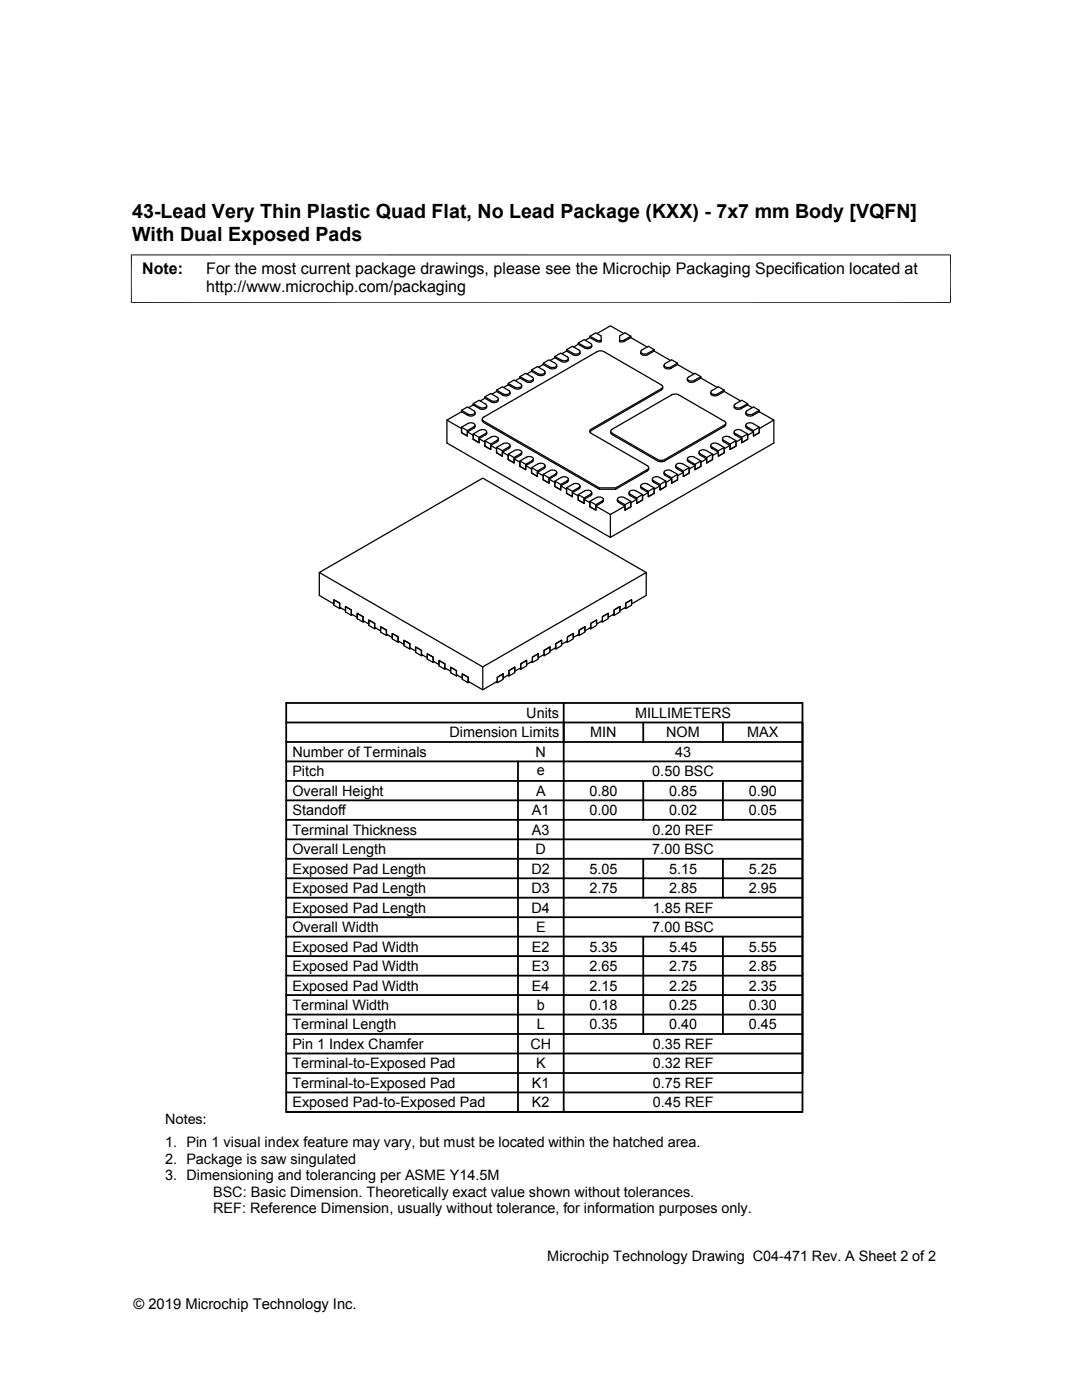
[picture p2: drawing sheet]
<svg xmlns="http://www.w3.org/2000/svg" width="216mm" height="279mm" viewBox="0 0 216 279" stroke-linecap="round" stroke-linejoin="round" font-family="sans-serif">
<g fill="none" stroke="#000" stroke-width=".25">
<path d="M96.8 79.5l1.3 .8a.79 .79 0 0 0 .9 .1 .79 .79 0 0 0 .4-.8M96.8 79.2l1.2 .7a.84 .84 0 0 0 1.4-.4l-1.5-1-1.1 .7v.3M96.8 79.5l-1 .5M99.1 78.1l1.4 .8a.8 .8 0 0 0 .8 .1 .8 .8 0 0 0 .5-.7M99.1 78.1l-1 .6M99.1 77.9a2.59 2.59 0 0 0 2.2 .8l.5-.4-.2-.3-1.4-.8-1.1 .7v.2M101.4 76.8l1.3 .7a.84 .84 0 0 0 .9 .2 .84 .84 0 0 0 .5-.8M101.4 76.8l-.9 .5M101.4 76.5l1.3 .8a1.13 1.13 0 0 0 1.4-.3l-.2-.4-1.3-.8-1.2 .7v.3M103.7 75.4l1.4 .8a.8 .8 0 0 0 .9 .1 .8 .8 0 0 0 .4-.7M103.7 75.4l-.9 .6M103.7 75.2a2.57 2.57 0 0 0 2.2 .8l.5-.4-.1-.3-1.4-.8-1.2 .7v.2"/>
<path d="M106.1 74.1l1.4 .8a.79 .79 0 0 0 .8 .1 .79 .79 0 0 0 .5-.8M106.1 74.1l-1 .5M106.1 73.8l1.3 .8a.97 .97 0 0 0 1.4-.4l-.3-.3-1.3-.7-1.1 .6v.3M108.4 72.7l1.4 .9a.79 .79 0 0 0 .9 0 .79 .79 0 0 0 .4-.7M108.4 72.7l-.9 .6M108.4 72.5a2.58 2.58 0 0 0 2.2 .8l.5-.4-.2-.3-1.3-.8-1.2 .7v.2M110.7 71.4l1.4 .8a.8 .8 0 0 0 .9 .1 .8 .8 0 0 0 .4-.8M110.7 71.4l-.9 .5M110.7 71.1l1.3 .8a.98 .98 0 0 0 1.4-.4l-.2-.3-1.3-.7-1.2 .6v.3M113.1 70.1l1.3 .7a.78 .78 0 0 0 .9 .2 .78 .78 0 0 0 .4-.8M113.1 70.1l-1 .5M113.1 69.8a2.57 2.57 0 0 0 2.2 .8l.4-.4-.1-.3-1.4-.8-1.1 .7v.3"/>
<path d="M115.4 68.7l1.4 .8a.79 .79 0 0 0 .8 .1 .79 .79 0 0 0 .5-.7M115.4 68.7l-1 .6M115.4 68.5l1.3 .7a.98 .98 0 0 0 1.4-.4l-.2-.2-1.4-.8-1.1 .7v.2M117.7 67.1l1.4 .8h.9M117.7 67.1l1.2-.7 1.1 .6v1.2l-1-.1-1.3-.7zM117.7 67.4l-.9 .5M119.1 66.6l2.7-1.6 2.7 1.6M123.6 67l1.1-.6 1.2 .7v.3l-1.4 .8h-.9zM125.9 67.1l-1.4 .8h-.9M125.9 67.4l3.2 1.9M130.5 70.1l-1.3 .7a.82 .82 0 0 1-.9 .2 .82 .82 0 0 1-.5-.8M130.5 69.8a2.58 2.58 0 0 1-2.2 .8l-.5-.4 .2-.3 1.4-.8 1.1 .7v.3"/>
<path d="M130.5 70.1l3.3 1.8M132.2 77.2v.4l-.3 .3-14.2 8.3M135.2 72.7l-1.4 .9a.8 .8 0 0 1-.9 0 .8 .8 0 0 1-.4-.7M135.2 72.5a2.58 2.58 0 0 1-2.2 .8l-.5-.4 .2-.3 1.3-.8 1.2 .7v.2M135.2 72.7l3.3 1.9M139.8 75.4l-1.2 .8a.84 .84 0 0 1-.9 .1 .84 .84 0 0 1-.5-.7M139.8 75.4l3.3 1.9M139.8 75.2l-1.2 .7a.87 .87 0 0 1-1.4-.4l1.5-1 1.1 .7v.2M144.5 78.1l-1.4 .8a.81 .81 0 0 1-.8 .1 .81 .81 0 0 1-.5-.7M144.5 77.9a2.59 2.59 0 0 1-2.2 .8l-.5-.4 .2-.3 1.3-.8 1.2 .7v.2M144.5 78.1l3.3 1.9M89.2 83.8v4.6l32.6 18.9 32.6-18.9v-4.6"/>
<path d="M92.1 85.3l1.3-.8a.87 .87 0 0 1 1.4 .5l-1.5 .9v1.1l-1.2-.7zM92.1 85.3l1.2 .6M92.1 82.2l1.4 .8a.79 .79 0 0 0 .9 0 .79 .79 0 0 0 .4-.7M92.1 82.2l-2.9 1.6 2.9 1.7v.8M92.1 81.9a2.56 2.56 0 0 0 2.2 .8l.5-.4-.2-.3-1.3-.8-1.2 .7v.3M93.3 86.2l1.1 .7v.8M94.4 80.8l-.9 .6M94.4 80.8l1.3 .8a.89 .89 0 0 0 1.4-.6M94.4 80.6l1.3 .7a.91 .91 0 0 0 1.4-.4l-.1-.2-1.4-.8-1.2 .7v.2M94.4 86.6l1.3-.7a.87 .87 0 0 1 1.4 .4l-1.5 1v1l-1.2-.6zM94.4 86.6l1.2 .7M94.8 84.9l-.2 .5-1.3 .8v.8l-1.2-.7"/>
<path d="M95.6 87.5l1.2 .7v.8M96.2 83.7l.1 .4 .2 .2 23.1 13.3h3.3l6.3-3.7 .2-.6M96.8 87.9l1.2-.7a1.13 1.13 0 0 1 1.4 .3l-.1 .3-1.4 .8v1.1l-1.1-.7zM96.8 87.9l1.1 .7M97.1 86.2l-.1 .5-1.4 .8v.8l-1.2-.6M97.9 88.9l1.2 .7v.8M99.1 89.3l1.3-.7a.87 .87 0 0 1 1.3 .4l-1.5 1v1l-1.1-.6zM99.1 89.3l1.1 .7M99.4 87.5l-.1 .6-1.4 .8v.8l-1.1-.7M100.2 90.2l1.2 .7v.8M101.4 90.6l1.3-.7a1.03 1.03 0 0 1 1.4 .3l-.2 .3-1.3 .8v1.1l-1.2-.7zM101.4 90.6l1.2 .7"/>
<path d="M101.8 88.9l-.2 .5-1.4 .8v.8l-1.1-.6M102.6 91.6l1.1 .6v.9M103.7 92a2.57 2.57 0 0 1 2.2-.9l.5 .4-.2 .4-1.3 .8v1l-1.2-.6zM103.7 92l1.2 .7M104.1 90.2l-.2 .6-1.3 .8v.8l-1.2-.7M104.9 92.9l1.2 .7v.8M106.1 93.3l1.3-.7a1.04 1.04 0 0 1 1.4 .3l-.3 .4-1.3 .7v1.1l-1.1-.7zM106.1 93.3l1.1 .7M106.4 91.6l-.1 .5-1.4 .8v.8l-1.2-.6M107.2 94.3l1.2 .7v.8M108.4 94.7a2.56 2.56 0 0 1 2.2-.9l.5 .4-.3 .4-1.2 .8v1l-1.2-.6zM108.4 94.7l1.2 .7"/>
<path d="M108.8 92.9l-.1 .5-1.5 .9v.8l-1.1-.7M109.6 95.6l1.1 .7v.8M110.7 96l1.3-.7a1.04 1.04 0 0 1 1.4 .3l-.2 .3-1.3 .8v1.1l-1.2-.7zM110.7 96l1.2 .7M111.1 94.3l-.1 .5-1.4 .8v.8l-1.2-.6M111.9 97l1.2 .6v.8M113.1 97.4l1.2-.8a1.03 1.03 0 0 1 1.4 .4l-.2 .3-1.3 .7v1.1l-1.1-.7zM113.1 97.4l1.1 .6M113.4 95.6l-.1 .6-1.4 .8v.8l-1.2-.7M114.2 98.3l1.2 .7v.8M115.4 98.7l1.3-.7a.99 .99 0 0 1 1.4 .3l-.2 .3-1.4 .8v1.1l-1.1-.7zM115.4 98.7l1.1 .7"/>
<path d="M115.7 97l-.1 .5-1.4 .8v.8l-1.1-.7M116.5 99.7l1.2 .6v.8M118.1 98.3l-.2 .5-1.4 .9v.8l-1.1-.7M119.6 97.4h3.3v.2M120.4 99.7l-.1 .5-1.4 .8v.8l-1.2-.7M122 85.7l12-6.9 .7-.2 .7 .2 9.1 5.3a.42 .42 0 0 1 .3 .4 .42 .42 0 0 1-.3 .4l-11.9 6.8-.7 .2-.7-.2-9.2-5.3-.1-.4zM122.9 97.4l6.2-3.7a.43 .43 0 0 0 .3-.4 .43 .43 0 0 0-.3-.4l-11.2-6.4a.43 .43 0 0 1-.2-.4 .43 .43 0 0 1 .2-.4l14-8.1 .3-.5-.3-.3-11.4-6.6-.9-.2-23.1 13.2-.3 .3 .3 .6 23.1 13.3v.2M127 99.7l-1.1 .6v.8l-1.2 .7v-.8l-1.4-.8-.1-.5M128.2 98.7l-1.2 .7v1.1l1.2-.7v-1.1l-1.3-.7a.99 .99 0 0 0-1.4 .3l.3 .3 1.2 .8M129.4 98.3l-1.2 .7v.8l-1.2 .7v-.8l-1.3-.9-.2-.5M130.5 97.4l-1.1 .6v1.1l1.1-.7v-1l-1.3-.8a1.03 1.03 0 0 0-1.4 .4l.3 .3 1.3 .7M131.7 97l-1.2 .6v.8l-1.1 .7v-.8l-1.4-.8-.2-.5"/>
<path d="M132.9 96l-1.2 .7v1.1l1.2-.7v-1.1l-1.3-.7a1.01 1.01 0 0 0-1.4 .3l.2 .3 1.3 .8M134 95.6l-1.1 .7v.8l-1.2 .7v-.8l-1.4-.8-.1-.6M135.2 94.7l-1.2 .7v1l1.2-.6v-1.1a2.56 2.56 0 0 0-2.2-.9l-.5 .4 .2 .3 1.3 .9M136.4 94.3l-1.2 .7v.8l-1.2 .6v-.8l-1.4-.8-.1-.5M137.5 93.3l-1.1 .7v1.1l1.1-.7v-1.1l-1.3-.7a.89 .89 0 0 0-1.3 .4l1.5 1M138.7 92.9l-1.2 .7v.8l-1.1 .7v-.8l-1.5-.9-.1-.5M139.8 92l-1.1 .7v1l1.1-.6v-1.1a2.59 2.59 0 0 0-2.1-.9l-.5 .4 .1 .3 1.4 .9M141 91.6l-1.2 .6v.9l-1.1 .6v-.8l-1.4-.8-.1-.5M142.2 90.6l-1.2 .7v1.1l1.2-.7v-1.1l-1.3-.7a.89 .89 0 0 0-1.4 .4l1.5 1M143.3 90.2l-1.1 .7v.8l-1.2 .7v-.8l-1.3-.8-.2-.6M144.5 89.3l-1.2 .7v1l1.2-.6v-1.1l-1.3-.7a.87 .87 0 0 0-1.4 .4l1.5 1M144.8 84.5v.3l-.3 .3-11.9 6.9-.7 .2-.7-.2-9.2-5.3-.1-.6"/>
<path d="M145.7 88.9l-1.2 .7v.8l-1.2 .6v-.8l-1.3-.7-.2-.6M146.9 87.9l-1.2 .7v1.1l1.2-.7v-1.1l-1.3-.7a1.12 1.12 0 0 0-1.4 .3l.1 .3 1.4 .8M148 87.5l-1.1 .7v.8l-1.2 .7v-.8l-1.4-.8-.1-.6M149.2 80.8l-1.4 .8a.79 .79 0 0 1-.9 .1 .79 .79 0 0 1-.4-.7M149.2 80.8l.9 .6M149.2 80.6l-1.3 .7a1 1 0 0 1-1.4-.3l.1-.3 1.4-.8 1.2 .7v.2M149.2 86.6l-1.2 .7v1l1.2-.6v-1.1l-1.3-.7a1 1 0 0 0-1.4 .3l.1 .3 1.4 .8M150.3 86.2l-1.1 .7v.8l-1.2 .6v-.8l-1.4-.8-.1-.5M151.5 82.2l-1.4 .8a.79 .79 0 0 1-.9 0 .79 .79 0 0 1-.4-.7M151.5 81.9l-1.3 .7a1 1 0 0 1-1.4-.3l.3-.3 1.2-.8 1.2 .7v.3M151.5 85.3l-1.2 .6v1.1l1.2-.7v-1l-1.3-.8a1.03 1.03 0 0 0-1.4 .4l.1 .2 1.4 .8M151.5 82.2l2.9 1.6-2.9 1.7v.8l-1.2 .7v-.8l-1.3-.8-.2-.5"/>
<path d="M63.7 114.3v4.5l2.9 1.7v-.8l1.2 .7M63.7 114.3l32.6-18.9 32.6 18.9-32.6 18.8zM117.7 100.1l1.3-.8a1.11 1.11 0 0 1 1.4 .3l-.1 .3-1.4 .8v1.1l-1.2-.7zM117.7 100.1l1.2 .6M118.9 101l2.9 1.7 2.9-1.7M121.8 102.7v4.6M125.9 100.1l-1.2 .6v1.1l1.2-.7v-1l-1.3-.8a1.03 1.03 0 0 0-1.4 .4l.2 .3 1.3 .7M128.9 114.3v4.5l-2.9 1.7v-.8l-1.1 .7v.8l-1.2 .7v-.8M67.8 120.4v.8l1.1 .7v-.8l1.2 .6M67.8 120.4l-1.2-.7v1.1l1.2 .7M67.8 120.4v1.1l.2-.2M70.1 121.7v.8l1.2 .7v-.8l1.1 .7"/>
<path d="M70.1 121.7l-1.2-.6v1l1.2 .7M70.1 121.7v1.1l.2-.1M72.4 123.1v.8l1.2 .6v-.8l1.2 .7M72.4 123.1l-1.1-.7v1.1l1.1 .6M72.4 123.1v1l.3-.1M74.8 124.4v.8l1.1 .7v-.8l1.2 .7M74.8 124.4l-1.2-.7v1.1l1.2 .7M74.8 124.4v1.1l.2-.2M77.1 125.8v.8l1.2 .6v-.8l1.1 .7M77.1 125.8l-1.2-.7v1.1l1.2 .6M77.1 125.8v1l.2-.1M79.4 127.1v.8l1.2 .7v-.8l1.2 .7"/>
<path d="M79.4 127.1l-1.1-.7v1.1l1.1 .7M79.4 127.1v1.1l.3-.2M81.8 128.5l-1.2-.7v1.1l1.2 .6M81.8 128.5v1l.2-.1M81.8 128.5v.8l1.1 .6v-.8l1.2 .7M84.1 129.8l-1.2-.7v1.1l1.2 .7M84.1 129.8v1.1l.2-.2M84.1 129.8v.8l1.2 .7v-.8l1.1 .6M86.4 131.1l-1.1-.6v1.1l1.1 .6M86.4 131.1v1.1l.3-.1M86.4 131.1v.9l1.2 .6v-.8l1.2 .7M88.8 132.5l-1.2-.7v1.1l1.2 .7"/>
<path d="M88.8 132.5v1.1l.2-.2M88.8 132.5v.8l1.1 .7v-.8l1.2 .6M91.1 133.8l-1.2-.6v1l1.2 .7M91.1 133.8v1.1l.2-.1M91.1 133.8v.8l1.1 .7v-.8l1.2 .7M93.4 135.2l-1.2-.7v1.1l1.2 .6M93.4 135.2v1l.2-.1M96.3 133.1v4.6M100.4 134.5l-1.2 .7v.8l-2.9 1.7-2.9-1.7v-.8M100.4 134.5v1.1l-1.2 .6M100.4 134.5l-1.2 .7v1l-.2-.1M102.7 133.2v1l-1.1 .7"/>
<path d="M102.7 133.2l-1.1 .6v1.1l-.3-.1M102.7 133.2l-1.1 .6v.8l-1.2 .7v-.8M105.1 131.8v1.1l-1.2 .7M105.1 131.8l-1.2 .7v1.1l-.2-.2M105.1 131.8l-1.2 .7v.8l-1.2 .7v-.8M107.4 130.5v1.1l-1.2 .6M107.4 130.5l-1.2 .6v1.1l-.2-.1M107.4 130.5l-1.2 .6v.9l-1.1 .6v-.8M109.7 129.1l-1.1 .7v.8l-1.2 .7v-.8M109.7 129.1v1.1l-1.1 .7M109.7 129.1l-1.1 .7v1.1l-.3-.2M112.1 127.8v1.1l-1.2 .6"/>
<path d="M112.1 127.8l-1.2 .7v1l-.2-.1M112.1 127.8l-1.2 .7v.8l-1.2 .6v-.8M114.4 126.4v1.1l-1.2 .7M114.4 126.4l-1.2 .7v1.1l-.2-.2M114.4 126.4l-1.2 .7v.8l-1.1 .7v-.8M116.7 125.1v1.1l-1.2 .6M116.7 125.1l-1.2 .7v1l-.2-.1M116.7 125.1l-1.2 .7v.8l-1.1 .6v-.8M119 123.7v1.1l-1.1 .7M119 123.7l-1.1 .7v1.1l-.3-.2M119 123.7l-1.1 .7v.8l-1.2 .7v-.8M121.4 122.4v1.1l-1.2 .6"/>
<path d="M121.4 122.4l-1.2 .7v1l-.2-.1M121.4 122.4l-1.2 .7v.8l-1.2 .6v-.8M123.7 121.1v1l-1.2 .7M123.7 121.1l-1.2 .6v1.1l-.2-.1M123.7 121.1l-1.2 .6v.8l-1.1 .7v-.8M124.6 121.3l.3 .2v-1.1l1.1-.7v1.1l-1.1 .7"/>
</g>
<path d="M26.1 50.9h163.7M26.2 50.8v9.7M189.7 50.8v9.7M26.1 60.4h163.7" fill="none" stroke="#000" stroke-width=".2"/>
<g fill="none" stroke="#000" stroke-width=".36">
<path d="M57.1 144.2h103v77.7h-103v-81.6h103v73.8h-103M57.1 148.1h103M57.1 159.7h103M57.1 155.9h103M57.1 152h103M103.4 152v69.9M112.5 140.3v81.6M128.4 144.2v3.9M128.4 155.9v7.7M144.3 144.2v3.9M144.3 155.9v7.7M57.1 163.6h103"/>
<path d="M57.1 167.5h103M57.1 171.4h103M57.1 175.3h103M57.1 179.2h103M128.4 171.4v7.8M144.3 171.4v7.8M57.1 186.9h103M57.1 190.8h103M57.1 194.7h103M57.1 198.6h103M57.1 183h103M128.4 186.9v19.5"/>
<path d="M144.3 186.9v19.5M57.1 206.4h103M57.1 202.5h103M57.1 210.2h103M57.1 218h103M57.1 221.9h103"/>
</g>
<g font-size="3.9">
<text x="26.4" y="43.5">43-Lead Very Thin Plastic Quad Flat, No Lead Package (KXX) - 7x7 mm Body [VQFN]</text>
<text x="26.4" y="48">With Dual Exposed Pads</text>
</g>
<g font-size="3.2">
<text x="28.4" y="54.6">Note:</text>
<text x="41.1" y="58.3">http://www.microchip.com/packaging</text>
<text x="41.1" y="54.6">For the most current package drawings, please see the Microchip Packaging Specification located at</text>
</g>
<g font-size="2.9">
<text x="105" y="143.3">Units</text>
<text x="126.7" y="143.3">MILLIMETERS</text>
<text x="89.7" y="147.2">Dimension Limits</text>
<text x="117.8" y="147.2">MIN</text>
<text x="132.9" y="147.2">NOM</text>
<text x="149.1" y="147.2">MAX</text>
<text x="58.3" y="154.9">Pitch</text>
<text x="58.3" y="151">Number of Terminals</text>
<text x="106.9" y="151">N</text>
<text x="107.1" y="154.6">e</text>
<text x="130.2" y="154.9">0.50 BSC</text>
<text x="134.7" y="151">43</text>
<text x="58.3" y="158.8">Overall Height</text>
<text x="107" y="158.8">A</text>
<text x="117.6" y="158.8">0.80</text>
<text x="133.5" y="158.8">0.85</text>
<text x="149.4" y="158.8">0.90</text>
<text x="58.3" y="166.6">Terminal Thickness</text>
<text x="58.3" y="162.7">Standoff</text>
<text x="106.1" y="166.6">A3</text>
<text x="106.2" y="162.7">A1</text>
<text x="117.6" y="162.7">0.00</text>
<text x="130.2" y="166.6">0.20 REF</text>
<text x="133.5" y="162.7">0.02</text>
<text x="149.4" y="162.7">0.05</text>
<text x="58.3" y="170.5">Overall Length</text>
<text x="106.9" y="170.5">D</text>
<text x="130.2" y="170.5">7.00 BSC</text>
<text x="58.3" y="174.4">Exposed Pad Length</text>
<text x="58.3" y="178.2">Exposed Pad Length</text>
<text x="106.1" y="174.4">D2</text>
<text x="106.1" y="178.2">D3</text>
<text x="117.6" y="174.4">5.05</text>
<text x="117.6" y="178.2">2.75</text>
<text x="133.5" y="178.2">2.85</text>
<text x="133.5" y="174.4">5.15</text>
<text x="149.4" y="174.4">5.25</text>
<text x="149.4" y="178.2">2.95</text>
<text x="58.3" y="182.1">Exposed Pad Length</text>
<text x="106.1" y="182.1">D4</text>
<text x="130.2" y="182.1">1.85 REF</text>
<text x="58.3" y="189.9">Exposed Pad Width</text>
<text x="58.3" y="186">Overall Width</text>
<text x="106.2" y="189.9">E2</text>
<text x="107" y="186">E</text>
<text x="117.6" y="189.9">5.35</text>
<text x="130.2" y="186">7.00 BSC</text>
<text x="133.5" y="189.9">5.45</text>
<text x="149.4" y="189.9">5.55</text>
<text x="58.3" y="193.8">Exposed Pad Width</text>
<text x="58.3" y="197.7">Exposed Pad Width</text>
<text x="106.2" y="193.8">E3</text>
<text x="106.2" y="197.7">E4</text>
<text x="117.6" y="197.7">2.15</text>
<text x="117.6" y="193.8">2.65</text>
<text x="133.5" y="197.7">2.25</text>
<text x="133.5" y="193.8">2.75</text>
<text x="149.4" y="197.7">2.35</text>
<text x="149.4" y="193.8">2.85</text>
<text x="58.3" y="201.6">Terminal Width</text>
<text x="107.1" y="201.5">b</text>
<text x="117.6" y="201.6">0.18</text>
<text x="133.5" y="201.6">0.25</text>
<text x="149.4" y="201.6">0.30</text>
<text x="58.3" y="205.4">Terminal Length</text>
<text x="58.3" y="209.3">Pin 1 Index Chamfer</text>
<text x="105.8" y="209.3">CH</text>
<text x="107.1" y="205.4">L</text>
<text x="117.6" y="205.4">0.35</text>
<text x="130.2" y="209.3">0.35 REF</text>
<text x="133.5" y="205.4">0.40</text>
<text x="149.4" y="205.4">0.45</text>
<text x="58.3" y="213.2">Terminal-to-Exposed Pad</text>
<text x="107" y="213.2">K</text>
<text x="130.2" y="213.2">0.32 REF</text>
<text x="58.3" y="221">Exposed Pad-to-Exposed Pad</text>
<text x="58.3" y="217.1">Terminal-to-Exposed Pad</text>
<text x="106.2" y="221">K2</text>
<text x="106.2" y="217.1">K1</text>
<text x="130.2" y="217.1">0.75 REF</text>
<text x="130.2" y="221">0.45 REF</text>
<text x="32.9" y="224.3">Notes:</text>
<text x="32.9" y="228.9">1. Pin 1 visual index feature may vary, but must be located within the hatched area.</text>
<text x="32.9" y="232.2">2. Package is saw singulated</text>
<text x="32.9" y="235.5">3. Dimensioning and tolerancing per ASME Y14.5M</text>
<text x="42.5" y="238.8">BSC: Basic Dimension. Theoretically exact value shown without tolerances.</text>
<text x="42.5" y="242.2">REF: Reference Dimension, usually without tolerance, for information purposes only.</text>
<text x="109.2" y="251.7">Microchip Technology Drawing C04-471 Rev. A Sheet 2 of 2</text>
<text x="26.6" y="261.3">© 2019 Microchip Technology Inc.</text>
</g>
</svg>
